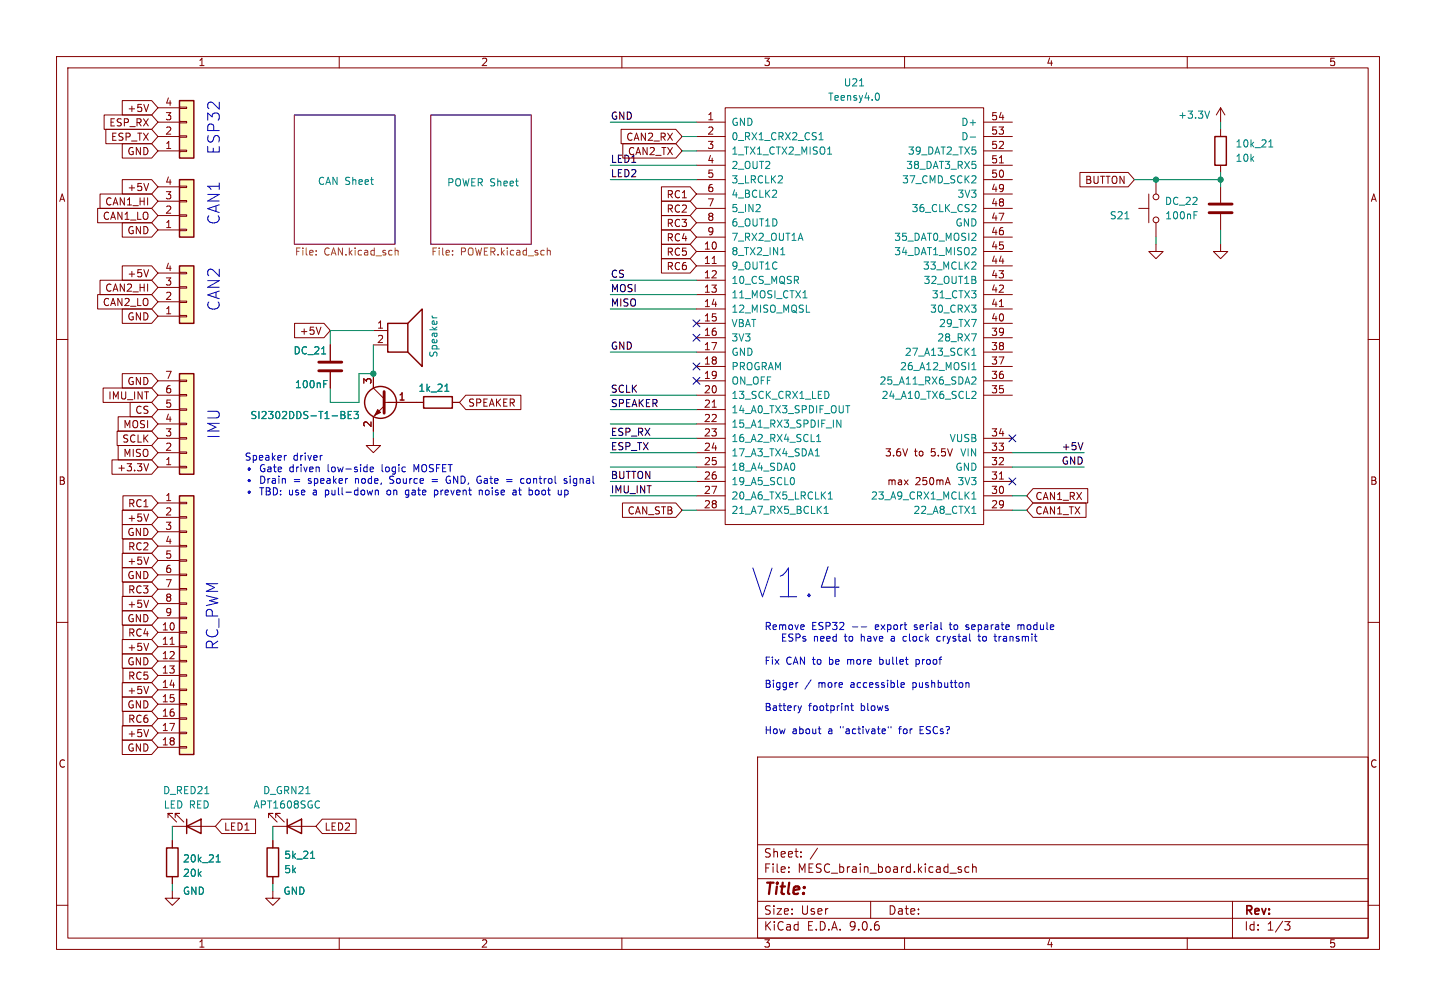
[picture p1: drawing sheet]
<svg xmlns="http://www.w3.org/2000/svg" width="254mm" height="178mm" viewBox="0 0 254 178" stroke-linecap="round" stroke-linejoin="round" font-family="sans-serif">
<g fill="none" stroke="#840000" stroke-width=".18">
<path d="M10 10h234v157.8h-234zM12 12h230v153.8h-230zM60 10v2M110 10v2M128.3 19.1h45.7v73.6h-45.7zM160 10v2M210 10v2M215.9 19.1v2.5M215.9 19.1l-.8 1.2M215.9 19.1l.8 1.2M123.2 31.8h5.1M123.2 34.3h5.1"/>
<path d="M123.2 36.8h5.1M123.2 39.4h5.1M123.2 21.6h5.1M123.2 24.1h5.1M123.2 26.7h5.1M123.2 29.2h5.1M174 31.8h5.1M174 34.3h5.1M174 36.8h5.1M174 39.4h5.1M174 21.6h5.1M174 24.1h5.1"/>
<path d="M174 26.7h5.1M174 29.2h5.1M176.8 28.8h.7M201.4 36.8h1.8M203.2 34.3v5.1M204.5 31.8v2.5M204.5 39.4v2.5M215.9 22.9v1.2M215.9 29.2v1.3M215.9 33v2.8M215.9 37.8v2.8M66 58.4h2.6"/>
<path d="M123.2 41.9h5.1M123.2 44.5h5.1M123.2 47h5.1M123.2 49.5h5.1M123.2 52.1h5.1M123.2 54.6h5.1M123.2 57.2h5.1M123.2 59.7h5.1M126 46.6h.7M174 41.9h5.1M174 44.5h5.1M174 47h5.1"/>
<path d="M174 49.5h5.1M174 52.1h5.1M174 54.6h5.1M174 57.2h5.1M174 59.7h5.1M176.8 54.2h.7M204.5 43.2v1.3h1.2l-1.2 1.2-1.3-1.2h1.3M215.9 43.2v1.3h1.3l-1.3 1.2-1.3-1.2h1.3M10 60h2M58.4 61v2.8M58.4 65.8v2.8M66 77.5v1.2h-1.2l1.2 1.3 1.3-1.3h-1.3"/>
<path d="M66 66v2.6l1.9 1.9M66 61h2.6M67.9 71.8l-1.9 1.9v2.5M67.9 71.1h5.8M123.2 62.2h5.1M123.2 64.8h5.1M123.2 67.3h5.1M123.2 69.9h5.1M123.2 72.4h5.1M123.2 74.9h5.1M123.2 77.5h5.1M126 72h.7"/>
<path d="M174 62.2h5.1M174 64.8h5.1M174 67.3h5.1M174 69.9h5.1M174 77.5h5.1M242 60h2M123.2 80h5.1M123.2 82.6h5.1M123.2 85.1h5.1M123.2 87.6h5.1M123.2 90.2h5.1M174 80h5.1"/>
<path d="M174 82.6h5.1M174 85.1h5.1M174 87.6h5.1M174 90.2h5.1M176.8 84.7h.7M10 110h2M242 110h2M134 133.8h108v32h-108zM30.5 157.5v1.3h-1.3l1.3 1.2 1.2-1.2h-1.2M134 159.3h108M134 155.3h108M134 149.3h108"/>
<path d="M139.5 154v.2M139.5 153.3v.1M141.7 151.3v.2M141.7 150.6v.1M144.6 149.9l-1.3 1.9M154 159.3v3M169.9 153.7l.2 .2-.2 .3M169.9 153.2l.1 .1M171.4 153.3l-.4-.1-.3 .3v.4l.1 .2h.6M172 153.3l.2-.1 .4 .1 .1 .9M172 152.7v1.5M218 159.3v6.5"/>
<path d="M10 160h2M60 165.8v2M110 165.8v2M134 162.3h108M160 165.8v2M210 165.8v2M227.2 162.9h1l-.5 .6 .4 .1 .1 .5-.3 .3h-.4M242 160h2"/>
<circle cx="204.5" cy="34.8" r=".51"/>
<circle cx="204.5" cy="38.9" r=".51"/>
</g>
<path d="M52.1 20.3h17.7v22.9h-17.7zM76.2 20.3h17.8v22.9h-17.8z" fill="none" stroke="#840084" stroke-width=".18"/>
<path d="M55.9 45v.1M55.9 44.3v.1M69.9 44.4l.2-.2 .3 .1v.8M69.9 43.8v1.3M80 45v.1M80 44.3v.1M96.9 44.3h.4v.8" fill="none" stroke="#848400" stroke-width=".18"/>
<g fill="none" stroke="#008484" stroke-width=".18">
<path d="M152 15.2h.8M155.1 16.5a.68 .68 0 0 1 .5 .6 .68 .68 0 0 1-.5 .6M214 19.6l-.5 1.3M144.9 24.7h.7M145 23.7l.2-.3v1.3M146.4 27.2h.7M171.6 24.2h1M171.8 32.3h.8M172.4 36.1l.2 .3v.3l-.8 .7h.8M172.6 29.1v.6M172.6 31.2v.4M199 38.7h.7"/>
<path d="M211.2 37.4h.6M211.2 38h.4M224.4 26h.7M224.4 25.1l.4-.4v1.3M76.4 55.8l.2 .3M138.1 45h.7M142 52.6h.8M171.8 59h.9l-.6 1.3M172.5 43.8l.1 .2v.3l-.8 .7h.8M172.5 41.3l.1 .2v.3l-.8 .7h.8M172.5 46.4l.1 .1v.3l-.8 .8h.8M56.9 62.6h.7"/>
<path d="M57.3 67.9h.4M57.3 67.3h.6M60.3 72.7l.6 .1 .1 .3-.3 .2M60.3 73.3h.4M60.7 73.3l.3 .3v.3l-.7 .1M61.6 73.3h.4M62.2 72.7h-.6v1.3h.6M62.6 72.7h.8l-.4 .5 .3 .1v.6l-.1 .1-.6-.1M144.4 78h.8M144.4 77.1l.4-.3v1.2M144.4 79.5l.2-.2v1.3M146.5 69.3l.1 .4-.1 .5"/>
<path d="M148 74.2l.7 1.3v-1.3M149.6 71.7h.7M171.9 61.9l.4-.4v1.3M171.9 62.8h.7M171.9 64.4l.4-.3v1.2M171.9 65.3h.7M172.1 66.6l.4 .1 .1 .3-.8 .9h.8M172.1 69.2h.4l.1 .3-.8 .9h.8M140.3 84.5l.2 .4-.2 .7M140.5 82.1v.8M144.2 80.6h.7M145.8 90.7h.7"/>
<path d="M145.8 89.8l.3-.3v1.2M146.5 88.2h.7M146.5 87.3l.4-.4v1.3M171.9 88.2h.7M171.9 90.7h.7M171.9 87.3l.4-.4v1.3"/>
</g>
<path d="M213.9 37.6h4M213.9 36.1h4M56.4 64h4.1M56.4 65.5h4.1M67.9 69.2v3.8" fill="none" stroke="#840000" stroke-width=".51"/>
<g fill="none" stroke="#840000" stroke-width=".25">
<path d="M214.9 24.1h2v5.1h-2zM68.6 57.2h3.5v5h-3.5zM72.1 57.2l2.6-2.6v10.2l-2.6-2.6"/>
<circle cx="67.3" cy="71.1" r="2.82"/>
</g>
<path d="M66.8 72.4l.5 .5-1 .5z" fill="#840000" stroke="#840000" stroke-width=".18"/>
<path d="M31.7 66h2.6v17.8h-2.6z" fill="#ffffc2"/>
<path d="M31.7 66h2.6v17.8h-2.6z" fill="none" stroke="#840000" stroke-width=".25"/>
<g fill="none" stroke="#840000" stroke-width=".18">
<path d="M27.9 77.5h3.8M27.9 74.9h3.8M27.9 72.4h3.8M27.9 69.9h3.8M27.9 67.3h3.8M31.7 79.9h1.3v.2h-1.3zM31.7 77.3h1.3v.3h-1.3zM31.7 74.8h1.3v.3h-1.3zM31.7 72.3h1.3v.2h-1.3zM31.7 69.7h1.3v.3h-1.3zM31.7 67.2h1.3v.2h-1.3zM27.9 82.6h3.8"/>
<path d="M27.9 80h3.8M31.7 82.4h1.3v.3h-1.3z"/>
</g>
<path d="M31.7 47h2.6v10.2h-2.6z" fill="#ffffc2"/>
<path d="M31.7 47h2.6v10.2h-2.6z" fill="none" stroke="#840000" stroke-width=".25"/>
<path d="M27.9 55.9h3.8M27.9 53.3h3.8M27.9 50.8h3.8M27.9 48.3h3.8M31.7 55.8h1.3v.2h-1.3zM31.7 53.2h1.3v.3h-1.3zM31.7 50.7h1.3v.2h-1.3zM31.7 48.1h1.3v.3h-1.3z" fill="none" stroke="#840000" stroke-width=".18"/>
<path d="M31.7 31.8h2.6v10.1h-2.6z" fill="#ffffc2"/>
<path d="M31.7 31.8h2.6v10.1h-2.6z" fill="none" stroke="#840000" stroke-width=".25"/>
<path d="M27.9 38.1h3.8M27.9 35.6h3.8M27.9 33h3.8M31.7 38h1.3v.2h-1.3zM31.7 35.4h1.3v.3h-1.3zM31.7 32.9h1.3v.2h-1.3zM27.9 40.6h3.8M31.7 40.5h1.3v.3h-1.3z" fill="none" stroke="#840000" stroke-width=".18"/>
<path d="M31.7 17.8h2.6v10.1h-2.6z" fill="#ffffc2"/>
<path d="M31.7 17.8h2.6v10.1h-2.6zM29.5 149.9h2v5h-2z" fill="none" stroke="#840000" stroke-width=".25"/>
<path d="M27.9 19.1h3.8M31.7 18.9h1.3v.3h-1.3zM27.9 26.7h3.8M27.9 24.1h3.8M27.9 21.6h3.8M31.7 26.5h1.3v.3h-1.3zM31.7 24h1.3v.3h-1.3zM31.7 21.5h1.3v.2h-1.3zM30.5 148.6v1.3M30.5 154.9v1.3" fill="none" stroke="#840000" stroke-width=".18"/>
<path d="M38.2 152.3h.8M38.2 151.4l.4-.3v1.2" fill="none" stroke="#008484" stroke-width=".18"/>
<path d="M31.7 87.6h2.6v45.8h-2.6z" fill="#ffffc2"/>
<path d="M74.9 70.1h5.1v2h-5.1zM31.7 87.6h2.6v45.8h-2.6zM33 146.1l2.6-1.3v2.5zM33 144.8v2.5M47.2 149.9h2.1v5h-2.1zM50.8 146.1l2.5-1.3v2.5zM50.8 144.8v2.5" fill="none" stroke="#840000" stroke-width=".25"/>
<g fill="none" stroke="#840000" stroke-width=".18">
<path d="M21.6 17.8h5.2l1.1 1.3-1.1 1.2h-5.2zM26.3 18.5l-.4 1.2M17.3 36.8h9.5l1.1 1.3-1.1 1.3h-9.5zM17.7 34.3h9.1l1.1 1.3-1.1 1.2h-9.1zM18.4 20.3h8.4l1.1 1.3-1.1 1.3h-8.4zM18.7 22.9h8.1l1.1 1.2-1.1 1.3h-8.1zM21.6 31.7h5.2l1.1 1.3-1.1 1.3h-5.2zM21.6 25.4h5.2l1.1 1.3-1.1 1.2h-5.2zM21.6 39.4h5.2l1.1 1.2-1.1 1.3h-5.2zM26.3 32.4l-.4 1.3M109.9 22.9h9.6l1.1 1.2-1.1 1.3h-9.6zM110.2 25.4h9.3l1.1 1.3-1.1 1.2h-9.3z"/>
<path d="M117 35.6h5.1l1.1 1.2-1.1 1.3h-5.1zM117 33h5.1l1.1 1.3-1.1 1.3h-5.1zM117 38.1h5.1l1.1 1.3-1.1 1.2h-5.1zM191 30.5h8.5l1.2 1.3-1.2 1.2h-8.5zM17.3 52.1h9.5l1.1 1.2-1.1 1.3h-9.5zM17.7 49.5h9.1l1.1 1.3-1.1 1.3h-9.1zM21.6 54.6h5.2l1.1 1.3-1.1 1.3h-5.2zM21.6 47h5.2l1.1 1.3-1.1 1.2h-5.2zM26.3 47.7l-.4 1.2M52.1 57.1h5.2l1.1 1.3-1.1 1.3h-5.2zM56.8 57.8l-.5 1.3M117 40.6h5.1l1.1 1.3-1.1 1.3h-5.1z"/>
<path d="M117 43.2h5.1l1.1 1.3-1.1 1.2h-5.1zM117 45.7h5.1l1.1 1.3-1.1 1.3h-5.1zM18.2 68.6h8.6l1.1 1.3-1.1 1.2h-8.6zM20.7 76.2h6.1l1.1 1.3-1.1 1.2h-6.1zM20.9 73.7h5.9l1.1 1.2-1.1 1.3h-5.9zM20.9 78.7h5.9l1.1 1.3-1.1 1.3h-5.9zM21.6 66h5.2l1.1 1.3-1.1 1.3h-5.2zM23 71.1h3.8l1.1 1.3-1.1 1.3h-3.8zM58.4 61v2.8M58.4 65.8v2.8M66 66v2.6M66 73.7v2.5"/>
<path d="M68.6 71.1h6.3M80 71.1h1.3M82.4 69.8h9.7v2.6h-9.7l-1.1-1.3zM19.8 81.3h7l1.1 1.3-1.1 1.2h-7zM21.6 90.2h5.2l1.1 1.2-1.1 1.3h-5.2zM21.6 97.8h5.2l1.1 1.3-1.1 1.2h-5.2zM21.6 92.7h5.2l1.1 1.3-1.1 1.3h-5.2zM21.7 95.2h5.1l1.1 1.3-1.1 1.3h-5.1zM21.7 87.6h5.1l1.1 1.3-1.1 1.3h-5.1zM26.3 82l-.4 1.2M26.3 90.8l-.4 1.3M26.3 98.5l-.4 1.2"/>
<path d="M27.9 88.9h3.8M27.9 91.4h3.8M27.9 94h3.8M27.9 96.5h3.8M27.9 99.1h3.8M31.7 88.8h1.3v.2h-1.3zM31.7 91.3h1.3v.3h-1.3zM31.7 93.9h1.3v.2h-1.3zM31.7 96.4h1.3v.2h-1.3zM31.7 98.9h1.3v.3h-1.3zM110.1 88.9h9.4l1.1 1.3-1.1 1.2h-9.4zM182.7 88.9h9.4v2.5h-9.4l-1.1-1.2z"/>
<path d="M182.7 86.4h9.7v2.5h-9.7l-1.1-1.3zM21.6 113h5.2l1.1 1.3-1.1 1.3h-5.2zM21.6 107.9h5.2l1.1 1.3-1.1 1.3h-5.2zM21.6 105.4h5.2l1.1 1.3-1.1 1.3h-5.2zM21.6 100.3h5.2l1.1 1.3-1.1 1.3h-5.2zM21.6 115.6h5.2l1.1 1.2-1.1 1.3h-5.2zM21.7 110.5h5.1l1.1 1.3-1.1 1.2h-5.1zM21.7 102.9h5.1l1.1 1.2-1.1 1.3h-5.1zM21.7 118.1h5.1l1.1 1.3-1.1 1.3h-5.1zM26.3 113.7l-.4 1.3M26.3 106.1l-.4 1.3M27.9 101.6h3.8"/>
<path d="M27.9 104.1h3.8M27.9 106.7h3.8M27.9 109.2h3.8M27.9 111.8h3.8M27.9 114.3h3.8M27.9 116.8h3.8M27.9 119.4h3.8M30.1 113.9h.7M31.7 101.5h1.3v.2h-1.3zM31.7 104h1.3v.3h-1.3zM31.7 106.6h1.3v.2h-1.3zM31.7 109.1h1.3v.2h-1.3z"/>
<path d="M31.7 111.6h1.3v.3h-1.3zM31.7 114.2h1.3v.2h-1.3zM31.7 116.7h1.3v.3h-1.3zM31.7 119.3h1.3v.2h-1.3zM21.6 123.2h5.2l1.1 1.3-1.1 1.2h-5.2zM21.6 130.8h5.2l1.1 1.3-1.1 1.3h-5.2zM21.6 128.3h5.2l1.1 1.2-1.1 1.3h-5.2zM21.6 120.6h5.2l1.1 1.3-1.1 1.3h-5.2zM21.7 125.7h5.1l1.1 1.3-1.1 1.3h-5.1zM26.3 128.9l-.4 1.3M26.3 121.3l-.4 1.3M27.9 121.9h3.8"/>
<path d="M27.9 124.5h3.8M27.9 127h3.8M27.9 129.5h3.8M27.9 132.1h3.8M31.7 121.8h1.3v.2h-1.3zM31.7 124.3h1.3v.3h-1.3zM31.7 126.9h1.3v.2h-1.3zM31.7 129.4h1.3v.3h-1.3zM31.7 132h1.3v.2h-1.3zM29.7 144.5v-.7h.8h-.8l1.5 1.5M30.5 146.1h7.6M30.5 148.6v1.3"/>
<path d="M30.5 154.9v1.3M31 144.5v-.7h.7h-.7l1.5 1.5M39.2 144.8h6v2.5h-6l-1.1-1.2zM47.5 144.5v-.7h.8h-.8l1.5 1.5M48.3 157.5v1.3h-1.3l1.3 1.2 1.2-1.2h-1.2M48.3 146.1h7.6M48.3 148.6v1.3M48.3 154.9v1.3M48.8 144.5v-.7h.7h-.7l1.5 1.5M57 144.8h6v2.5h-6l-1.1-1.2z"/>
</g>
<g fill="none" stroke="#008484" stroke-width=".18">
<path d="M56.9 62.6h.7M57.3 67.9h.4M57.3 67.3h.6M60.3 72.7l.6 .1 .1 .3-.3 .2M60.3 73.3h.4M60.7 73.3l.3 .3v.3l-.7 .1M61.6 73.3h.4M62.2 72.7h-.6v1.3h.6M62.6 72.7h.8l-.4 .5 .3 .1v.6l-.1 .1-.6-.1M78.7 69.2h.7M78.9 68.1l.1-.2v1.3M38.2 152.3h.8"/>
<path d="M38.2 151.4l.4-.3v1.2M54.9 151.7h.8M55.2 150.6l.1-.2v1.3M56.5 141.6v.1M56.5 142.7v.1"/>
</g>
<path d="M191.5 78.2l-.4 1.3" fill="none" stroke="#000" stroke-width=".18"/>
<g fill="none" stroke="#008400" stroke-width=".18">
<path d="M107.9 21.6h15.3M107.9 29.2h15.3M107.9 31.8h15.3M120.6 26.7h2.6M120.6 24.1h2.6M200.7 31.8h15.2M215.9 21.6v1.3M215.9 30.5v2.5M66 58.4h-7.6v2.6M107.9 54.6h15.3M107.9 52.1h15.3M107.9 49.5h15.3"/>
<path d="M204.5 41.9v1.3M215.9 40.6v2.6M66 61v5h-2.5v5.1h-5.1v-2.5M66 76.2v1.3M107.9 74.9h15.3M107.9 69.9h15.3M107.9 72.4h15.3M107.9 62.2h15.3M107.9 77.5h15.3M107.9 87.6h15.3M107.9 85.1h15.3M107.9 82.6h15.3"/>
<path d="M107.9 80h15.3M120.6 90.2h2.6M179.1 87.6h2.5M179.1 90.2h2.5M179.1 82.6h12.7M179.1 80h12.7M30.5 146.1v2.5M30.5 156.2v1.3M48.3 146.1v2.5M48.3 156.2v1.3"/>
</g>
<path d="M122.6 59.1l1.2 1.2M122.6 56.5l1.2 1.3M123.8 59.1l-1.2 1.2M123.8 56.5l-1.2 1.3M122.6 66.7l1.2 1.2M122.6 64.2l1.2 1.2M123.8 66.7l-1.2 1.2M123.8 64.2l-1.2 1.2M178.5 76.9l1.2 1.2M179.7 76.9l-1.2 1.2M178.5 84.5l1.2 1.2M179.7 84.5l-1.2 1.2" fill="none" stroke="#000084" stroke-width=".18"/>
<g fill="none" stroke="#0000c2" stroke-width=".18">
<path d="M50.7 80.5l-.3 .1M56.9 80.5h.1M65.5 83l.6-.2-.1-.2-.3-.1-.2 .2v.6h.5M66.4 86.6v.9M66.4 86.7l.2-.1 .3 .1v.8M68.6 86.7l-.2 .2 .2 .5M68.9 85.4h.2M69 84.6l.2 .2M71.8 87.8l.3 .1M72.2 86.6l-.4 .1-.1 .2 .1 .4 .4 .2M73.6 83l-.4-.9v1.3M76.4 84.8h1"/>
<path d="M76.4 85.1h1M76.8 86.7l.4-.1 .2 .1M76.8 86.6v1.3M77.4 87.3l-.2 .2-.4-.1M79.1 84.2a.63 .63 0 0 0-.2 .8 .63 .63 0 0 0 .7 .4M79.4 84.9h.3M84.8 86.7l.1-.1 .3 .1 .1 .8M84.8 86.6v.9M89.6 84.8h1M89.6 85.1h1M90.8 86.7h.4l.1 .8M90.8 87.4h.5"/>
<path d="M91.3 86.9l-.5 .1M92.6 84.6h.1M92.7 85.4h-.1M93.2 84.7v.6M94.7 86.7v.6M99.3 86.6v.9M99.3 87.3l-.1 .1M99.9 87.4l.3 .1M99.9 86.6v1.3M100.2 86.6l-.3 .1M100.2 84.6h-.3l-.1 .2v.1l.4 .2v.3h-.4M100.9 84.2v.1"/>
<path d="M100.9 84.6v.8M149.3 112.5h.5M149.5 112l.1 1.3M150.8 110.8h.9M152.3 112v1.3M152.3 110.8h1M152.7 112.5l-.4 .1M155.6 116.1v1.3M155.6 117.3l.1 .1M155.7 116.6h-.1M158.2 112.8h-.4l-.2 .2 .2 .3h.4M160.3 113.3h-.1"/>
<path d="M162 116.6v1.2M162 117.3l.4 .1M162.4 116.6h-.4M166.3 112.5h-.4l-.2 .2 .1 .6h.5M167.9 110.4h.5M168.1 110v1.2M170.8 111.2l.4 .1M171.2 110.4l-.4 .2 .1 .2h.3M173.1 112v1.1l.3 .2M173.9 112.5l-.1 .6 .1 .2h.3M176.8 112.5v.1M180 110.5l.4-.1 .2 .2"/>
<path d="M180 110.4v.9M141.2 120.6l-.3 .2M141.2 124.7l.3 .9M141.5 125.6l-.2 .3M141.8 124.7l-.3 .9M144.7 128.8h.5M145.1 129.7h.1M150 124.8v.8M150.5 124.7h.5M150.6 124.3v1.1l.4 .2M157.1 128.4v.2M157.6 128.4v.2"/>
<path d="M159.5 120.6l.4 .1 .1 .2-.6 .2M159.9 121.4l-.4 .1M162.7 129h.5M163.3 128.4h-.6v1.3h.6M171 120.6l.4 .2v.7"/>
</g>
<g fill="#008400" stroke="#008400" stroke-width=".18">
<circle cx="66" cy="66" r=".46"/>
<circle cx="215.9" cy="31.8" r=".46"/>
<circle cx="204.5" cy="31.8" r=".46"/>
</g>
<text font-size="7.1" fill="#0000c2" x="132.6" y="105.9">V1.4</text>
<g font-size="2.8" fill="#0000c2">
<text x="39.1" y="27.4" transform="rotate(-90 39.1 27.4)">ESP32</text>
<text x="39.1" y="39.9" transform="rotate(-90 39.1 39.9)">CAN1</text>
<text x="39.1" y="55.1" transform="rotate(-90 39.1 55.1)">CAN2</text>
<text x="39.1" y="77.7" transform="rotate(-90 39.1 77.7)">IMU</text>
<text x="38.8" y="115.1" transform="rotate(-90 38.8 115.1)">RC_PWM</text>
</g>
<text font-size="2.8" fill="#840000" x="135" y="158.7">Title:</text>
<g font-size="2.1" fill="#840000">
<text x="135" y="154.5">File:</text>
<text x="135" y="151.8">Sheet:</text>
<text x="141.1" y="154.5">MESC_brain_board.kicad_sch</text>
<text x="135" y="161.9">Size:</text>
<text x="141.7" y="161.9">User</text>
<text x="157" y="161.9">Date:</text>
<text x="135" y="164.7">KiCad</text>
<text x="142.7" y="164.7">E.D.A.</text>
<text x="150.3" y="164.7">9.0.6</text>
<text x="220" y="162.1">Rev:</text>
<text x="220" y="164.7">Id:</text>
<text x="224.1" y="164.7">1/3</text>
</g>
<g font-size="1.8" fill="#840000">
<text x="35" y="11.9">1</text>
<text x="85" y="11.9">2</text>
<text x="135" y="11.9">3</text>
<text x="185" y="11.9">4</text>
<text x="235" y="11.9">5</text>
<text x="19.2" y="22.5">ESP_RX</text>
<text x="22.4" y="20">+5V</text>
<text x="29.1" y="23.9">2</text>
<text x="29.1" y="21.3">3</text>
<text x="29.1" y="18.8">4</text>
<text x="125" y="21.3">1</text>
<text x="125" y="23.9">2</text>
<text x="175.2" y="21.3">54</text>
<text x="175.2" y="23.9">53</text>
<text x="19.5" y="25.1">ESP_TX</text>
<text x="22.4" y="27.6">GND</text>
<text x="29.1" y="26.4">1</text>
<text x="110.7" y="25.1">CAN2_RX</text>
<text x="111" y="27.6">CAN2_TX</text>
<text x="125" y="26.4">3</text>
<text x="125" y="29">4</text>
<text x="175.2" y="26.4">52</text>
<text x="175.2" y="29">51</text>
<text x="10.3" y="35.9">A</text>
<text x="22.4" y="34">+5V</text>
<text x="29.1" y="35.3">3</text>
<text x="29.1" y="32.8">4</text>
<text x="117.8" y="35.2">RC1</text>
<text x="125" y="31.5">5</text>
<text x="125" y="34">6</text>
<text x="175.2" y="31.5">50</text>
<text x="175.2" y="34">49</text>
<text x="191.8" y="32.7">BUTTON</text>
<text x="242.3" y="35.9">A</text>
<text x="18.1" y="39.1">CAN1_LO</text>
<text x="18.5" y="36.5">CAN1_HI</text>
<text x="22.4" y="41.6">GND</text>
<text x="29.1" y="40.4">1</text>
<text x="29.1" y="37.8">2</text>
<text x="117.8" y="37.8">RC2</text>
<text x="117.8" y="40.3">RC3</text>
<text x="125" y="36.6">7</text>
<text x="125" y="39.1">8</text>
<text x="125" y="41.7">9</text>
<text x="175.2" y="36.6">48</text>
<text x="175.2" y="39.1">47</text>
<text x="175.2" y="41.7">46</text>
<text x="117.8" y="42.9">RC4</text>
<text x="117.8" y="45.4">RC5</text>
<text x="117.8" y="47.9">RC6</text>
<text x="124.4" y="44.2">10</text>
<text x="124.4" y="46.7">11</text>
<text x="175.2" y="44.2">45</text>
<text x="175.2" y="46.7">44</text>
<text x="18.5" y="51.8">CAN2_HI</text>
<text x="22.4" y="49.2">+5V</text>
<text x="29.1" y="53.1">2</text>
<text x="29.1" y="50.5">3</text>
<text x="29.1" y="48">4</text>
<text x="124.4" y="49.3">12</text>
<text x="124.4" y="51.8">13</text>
<text x="175.2" y="49.3">43</text>
<text x="175.2" y="51.8">42</text>
<text x="18.1" y="54.3">CAN2_LO</text>
<text x="22.4" y="56.8">GND</text>
<text x="29.1" y="55.6">1</text>
<text x="52.9" y="59.4">+5V</text>
<text x="66.6" y="58.2">1</text>
<text x="124.4" y="54.4">14</text>
<text x="124.4" y="56.9">15</text>
<text x="124.4" y="59.4">16</text>
<text x="175.2" y="54.4">41</text>
<text x="175.2" y="56.9">40</text>
<text x="175.2" y="59.4">39</text>
<text x="66.6" y="60.7">2</text>
<text x="124.4" y="62">17</text>
<text x="124.4" y="64.5">18</text>
<text x="175.2" y="62">38</text>
<text x="175.2" y="64.5">37</text>
<text x="19.1" y="70.8">IMU_INT</text>
<text x="22.4" y="68.3">GND</text>
<text x="29.1" y="69.6">6</text>
<text x="29.1" y="67.1">7</text>
<text x="65.8" y="68" transform="rotate(-90 65.8 68)">3</text>
<text x="70.4" y="70.9">1</text>
<text x="124.4" y="67.1">19</text>
<text x="124.4" y="69.6">20</text>
<text x="175.2" y="67.1">36</text>
<text x="175.2" y="69.6">35</text>
<text x="21.7" y="75.9">MOSI</text>
<text x="23.8" y="73.3">CS</text>
<text x="29.1" y="77.2">3</text>
<text x="29.1" y="74.7">4</text>
<text x="29.1" y="72.1">5</text>
<text x="65.8" y="75.6" transform="rotate(-90 65.8 75.6)">2</text>
<text x="82.7" y="72.1">SPEAKER</text>
<text x="124.4" y="72.1">21</text>
<text x="124.4" y="74.7">22</text>
<text x="124.4" y="77.2">23</text>
<text x="175.2" y="77.2">34</text>
<text x="20.6" y="83.5">+3.3V</text>
<text x="21.5" y="78.4">SCLK</text>
<text x="21.7" y="81">MISO</text>
<text x="29.1" y="82.3">1</text>
<text x="29.1" y="79.8">2</text>
<text x="124.4" y="79.8">24</text>
<text x="124.4" y="82.3">25</text>
<text x="156.4" y="80.9">3.6V</text>
<text x="161.7" y="80.9">to</text>
<text x="164.8" y="80.9">5.5V</text>
<text x="175.2" y="79.8">33</text>
<text x="175.2" y="82.3">32</text>
<text x="10.3" y="85.9">B</text>
<text x="22.6" y="89.9">RC1</text>
<text x="29.1" y="88.6">1</text>
<text x="124.4" y="84.8">26</text>
<text x="124.4" y="87.4">27</text>
<text x="124.4" y="89.9">28</text>
<text x="156.8" y="86">max</text>
<text x="161.9" y="86">250mA</text>
<text x="175.2" y="84.8">31</text>
<text x="175.2" y="87.4">30</text>
<text x="175.2" y="89.9">29</text>
<text x="183" y="88.6">CAN1_RX</text>
<text x="242.3" y="85.9">B</text>
<text x="22.4" y="92.4">+5V</text>
<text x="22.4" y="94.9">GND</text>
<text x="29.1" y="91.2">2</text>
<text x="29.1" y="93.7">3</text>
<text x="110.9" y="91.1">CAN_STB</text>
<text x="183" y="91.1">CAN1_TX</text>
<text x="22.4" y="100">+5V</text>
<text x="22.6" y="97.5">RC2</text>
<text x="29.1" y="96.3">4</text>
<text x="29.1" y="98.8">5</text>
<text x="29.1" y="101.3">6</text>
<text x="22.4" y="107.6">+5V</text>
<text x="22.4" y="102.6">GND</text>
<text x="22.6" y="105.1">RC3</text>
<text x="29.1" y="103.9">7</text>
<text x="29.1" y="106.4">8</text>
<text x="22.4" y="110.2">GND</text>
<text x="22.6" y="112.7">RC4</text>
<text x="28.5" y="111.5">10</text>
<text x="29.1" y="109">9</text>
<text x="22.4" y="115.3">+5V</text>
<text x="22.4" y="117.8">GND</text>
<text x="28.5" y="114">11</text>
<text x="28.5" y="116.6">12</text>
<text x="28.5" y="119.1">13</text>
<text x="22.4" y="125.4">GND</text>
<text x="22.4" y="122.9">+5V</text>
<text x="22.6" y="120.3">RC5</text>
<text x="28.5" y="121.7">14</text>
<text x="28.5" y="124.2">15</text>
<text x="22.4" y="130.5">+5V</text>
<text x="22.6" y="128">RC6</text>
<text x="28.5" y="126.7">16</text>
<text x="28.5" y="129.3">17</text>
<text x="28.5" y="131.8">18</text>
<text x="10.3" y="135.9">C</text>
<text x="22.4" y="133">GND</text>
<text x="242.3" y="135.9">C</text>
<text x="39.5" y="147">LED1</text>
<text x="57.3" y="147">LED2</text>
<text x="35" y="167.7">1</text>
<text x="85" y="167.7">2</text>
<text x="135" y="167.7">3</text>
<text x="185" y="167.7">4</text>
<text x="235" y="167.7">5</text>
</g>
<g font-size="1.8" fill="#008484">
<text x="149.2" y="15.5">U21</text>
<text x="129.3" y="22.5">GND</text>
<text x="146.4" y="18">Teensy4.0</text>
<text x="169.9" y="22.5">D+</text>
<text x="208.3" y="21.2">+3.3V</text>
<text x="129.3" y="25">0_RX1_CRX2_CS1</text>
<text x="129.3" y="27.5">1_TX1_CTX2_MISO1</text>
<text x="160.5" y="27.5">39_DAT2_TX5</text>
<text x="169.9" y="25">D-</text>
<text x="218.4" y="26.3">10k_21</text>
<text x="218.4" y="28.8">10k</text>
<text x="56.1" y="32.8">CAN Sheet</text>
<text x="79" y="33">POWER Sheet</text>
<text x="129.3" y="32.6">3_LRCLK2</text>
<text x="129.3" y="35.2">4_BCLK2</text>
<text x="129.3" y="30.1">2_OUT2</text>
<text x="159.5" y="32.6">37_CMD_SCK2</text>
<text x="160.2" y="30.1">38_DAT3_RX5</text>
<text x="169.3" y="35.2">3V3</text>
<text x="129.3" y="37.7">5_IN2</text>
<text x="129.3" y="40.2">6_OUT1D</text>
<text x="161.2" y="37.7">36_CLK_CS2</text>
<text x="168.9" y="40.2">GND</text>
<text x="196.2" y="39">S21</text>
<text x="206" y="36.4">DC_22</text>
<text x="206" y="39">100nF</text>
<text x="129.3" y="42.8">7_RX2_OUT1A</text>
<text x="129.3" y="45.3">8_TX2_IN1</text>
<text x="129.3" y="47.9">9_OUT1C</text>
<text x="158.1" y="42.8">35_DAT0_MOSI2</text>
<text x="158.1" y="45.3">34_DAT1_MISO2</text>
<text x="163.2" y="47.9">33_MCLK2</text>
<text x="129.3" y="50.4">10_CS_MQSR</text>
<text x="129.3" y="52.9">11_MOSI_CTX1</text>
<text x="163.3" y="50.4">32_OUT1B</text>
<text x="164.7" y="52.9">31_CTX3</text>
<text x="129.3" y="55.5">12_MISO_MQSL</text>
<text x="129.3" y="58">VBAT</text>
<text x="164.4" y="55.5">30_CRX3</text>
<text x="166" y="58">29_TX7</text>
<text x="51.8" y="62.8">DC_21</text>
<text x="77.6" y="63.3" transform="rotate(-90 77.6 63.3)">Speaker</text>
<text x="129.3" y="60.6">3V3</text>
<text x="129.3" y="63.1">GND</text>
<text x="129.3" y="65.6">PROGRAM</text>
<text x="159.1" y="65.6">26_A12_MOSI1</text>
<text x="160" y="63.1">27_A13_SCK1</text>
<text x="165.7" y="60.6">28_RX7</text>
<text x="52.1" y="68.8">100nF</text>
<text x="73.9" y="69.4">1k_21</text>
<text x="129.3" y="68.2">ON_OFF</text>
<text x="129.3" y="70.7">13_SCK_CRX1_LED</text>
<text x="155.5" y="68.2">25_A11_RX6_SDA2</text>
<text x="155.8" y="70.7">24_A10_TX6_SCL2</text>
<text x="44.2" y="74.3">SI2302DDS-T1-BE3</text>
<text x="129.3" y="73.3">14_A0_TX3_SPDIF_OUT</text>
<text x="129.3" y="75.8">15_A1_RX3_SPDIF_IN</text>
<text x="129.3" y="78.3">16_A2_RX4_SCL1</text>
<text x="129.3" y="80.9">17_A3_TX4_SDA1</text>
<text x="129.3" y="83.4">18_A4_SDA0</text>
<text x="167.9" y="78.3">VUSB</text>
<text x="168.9" y="83.4">GND</text>
<text x="169.7" y="80.9">VIN</text>
<text x="129.3" y="86">19_A5_SCL0</text>
<text x="129.3" y="88.5">20_A6_TX5_LRCLK1</text>
<text x="154" y="88.5">23_A9_CRX1_MCLK1</text>
<text x="169.3" y="86">3V3</text>
<text x="129.3" y="91">21_A7_RX5_BCLK1</text>
<text x="161.5" y="91">22_A8_CTX1</text>
<text x="28.7" y="140.6">D_RED21</text>
<text x="28.9" y="143.1">LED RED</text>
<text x="44.7" y="143.1">APT1608SGC</text>
<text x="46.4" y="140.6">D_GRN21</text>
<text x="32.3" y="152.6">20k_21</text>
<text x="32.3" y="155.2">20k</text>
<text x="50.2" y="152">5k_21</text>
<text x="50.2" y="154.5">5k</text>
<text x="32.3" y="158.3">GND</text>
<text x="50" y="158.3">GND</text>
</g>
<g font-size="1.8">
<text x="107.9" y="21.2">GND</text>
<text x="107.9" y="28.9">LED1</text>
<text x="107.9" y="31.4">LED2</text>
<text x="107.9" y="51.7">MOSI</text>
<text x="107.9" y="49.2">CS</text>
<text x="107.9" y="54.3">MISO</text>
<text x="107.9" y="61.9">GND</text>
<text x="107.9" y="69.5">SCLK</text>
<text x="107.9" y="77.1">ESP_RX</text>
<text x="107.9" y="72">SPEAKER</text>
<text x="107.9" y="79.7">ESP_TX</text>
<text x="187.7" y="79.7">+5V</text>
<text x="187.7" y="82.2">GND</text>
<text x="107.9" y="87.3">IMU_INT</text>
<text x="107.9" y="84.7">BUTTON</text>
</g>
<g font-size="1.8" fill="#848400">
<text x="52.1" y="45.5">File:</text>
<text x="57.3" y="45.5">CAN.kicad_sch</text>
<text x="76.2" y="45.5">File:</text>
<text x="81.4" y="45.5">POWER.kicad_sch</text>
</g>
<g font-size="1.8" fill="#0000c2">
<text x="43.2" y="81.6">Speaker</text>
<text x="43.2" y="83.7">þÿ &quot;Gate</text>
<text x="51.3" y="83.7">driven</text>
<text x="51.8" y="81.6">driver</text>
<text x="58.2" y="83.7">low-side</text>
<text x="68" y="83.7">logic</text>
<text x="73.8" y="83.7">MOSFET</text>
<text x="43.2" y="85.7">þÿ &quot;Drain</text>
<text x="43.2" y="87.8">þÿ &quot;TBD:</text>
<text x="51.2" y="87.8">use</text>
<text x="52.1" y="85.7">=</text>
<text x="54.8" y="85.7">speaker</text>
<text x="55.6" y="87.8">a</text>
<text x="58" y="87.8">pull-down</text>
<text x="63.3" y="85.7">node,</text>
<text x="69.1" y="87.8">on</text>
<text x="69.6" y="85.7">Source</text>
<text x="72.6" y="87.8">gate</text>
<text x="77.9" y="87.8">prevent</text>
<text x="80" y="85.7">GND, Gate</text>
<text x="86" y="87.8">noise</text>
<text x="91" y="85.7">=</text>
<text x="92.2" y="87.8">at</text>
<text x="93.8" y="85.7">control</text>
<text x="95.2" y="87.8">boot</text>
<text x="100.6" y="87.8">up</text>
<text x="101.7" y="85.7">signal</text>
<text x="135.1" y="111.6">Remove</text>
<text x="138.6" y="113.6">ESPs</text>
<text x="143.6" y="111.6">ESP32</text>
<text x="144.5" y="113.6">need</text>
<text x="150.1" y="113.6">to</text>
<text x="153.2" y="113.6">have</text>
<text x="155.1" y="111.6">export</text>
<text x="158.7" y="113.6">a</text>
<text x="161" y="113.6">clock</text>
<text x="162.2" y="111.6">serial</text>
<text x="167.2" y="113.6">crystal</text>
<text x="168.7" y="111.6">to</text>
<text x="171.7" y="111.6">separate</text>
<text x="174.8" y="113.6">to</text>
<text x="177.8" y="113.6">transmit</text>
<text x="181.1" y="111.6">module</text>
<text x="135.1" y="117.7">Fix</text>
<text x="139" y="117.7">CAN to</text>
<text x="146.9" y="117.7">be</text>
<text x="150.3" y="117.7">more</text>
<text x="156.2" y="117.7">bullet</text>
<text x="162.8" y="117.7">proof</text>
<text x="135.1" y="121.8">Bigger</text>
<text x="135.1" y="125.9">Battery</text>
<text x="142.3" y="121.8">/</text>
<text x="143" y="125.9">footprint</text>
<text x="144.8" y="121.8">more</text>
<text x="150.7" y="121.8">accessible</text>
<text x="152.3" y="125.9">blows</text>
<text x="161.9" y="121.8">pushbutton</text>
<text x="135.1" y="130">How</text>
<text x="140.1" y="130">about</text>
<text x="146.6" y="130">a</text>
<text x="148.9" y="130">&quot;activate&quot;</text>
<text x="159.5" y="130">for</text>
<text x="163.4" y="130">ESCs?</text>
</g>
</svg>
